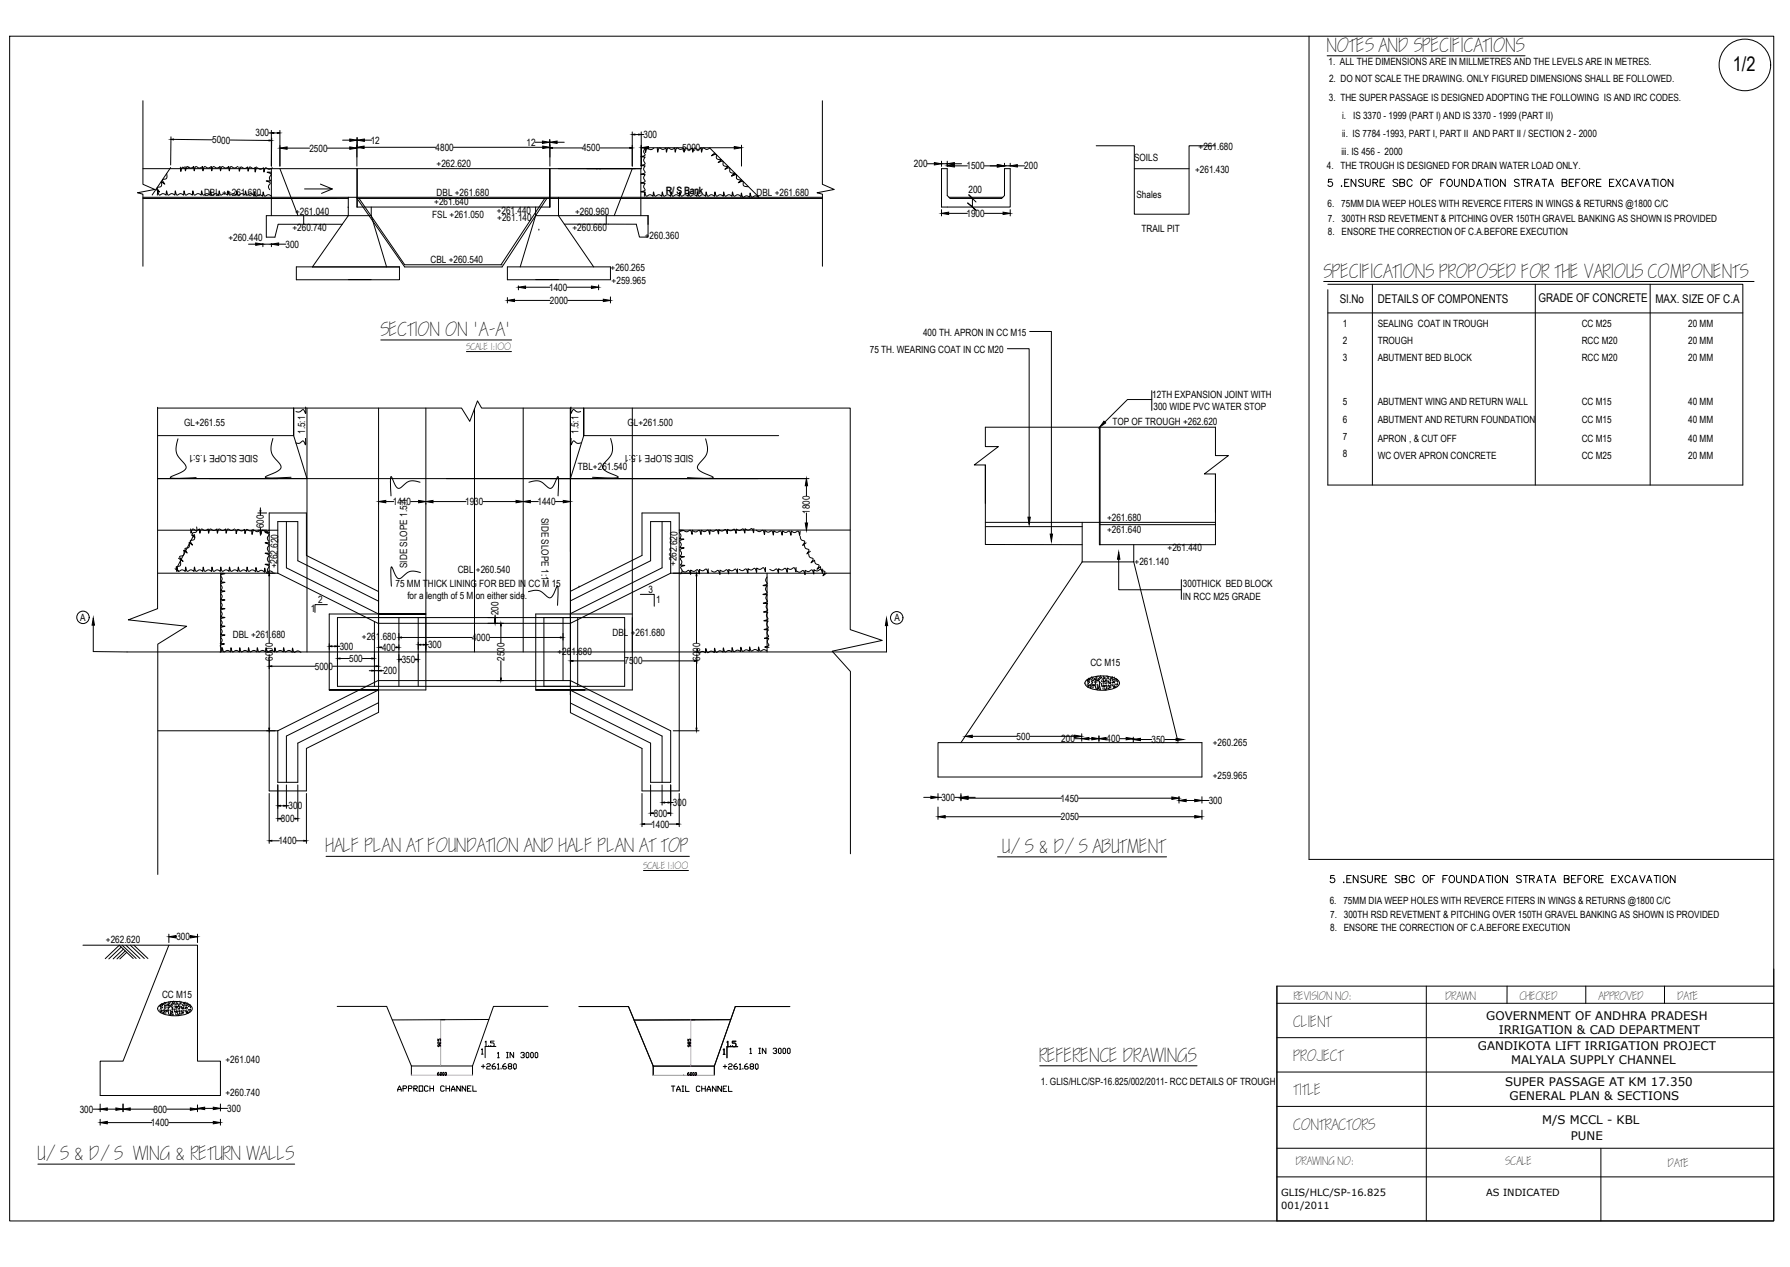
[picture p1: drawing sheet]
<svg xmlns="http://www.w3.org/2000/svg" width="1189mm" height="841mm" viewBox="0 0 1189 841" stroke-linecap="round" stroke-linejoin="round" font-family="sans-serif">
<!-- layer: MAIN -->
<g fill="none" stroke="#000" stroke-width=".66">
<path d="M869 24v546h309M881 37h132M95 67v55l8 4-12 2 4 1v48M546 67v55l8 4-11 2 3 1v48M186 97v13M191 98h15M217 98h15M228 93h4M237 91v19M237 93h.1M237 91v6M242 98h47"/>
<path d="M242 93h5M301 98h59M355 94h5M365 93v4M365 94h.1M365 93v17M367 98h20M370 94h5M398 98h20M420 96v14M426 97v15h-36M426 96v14"/>
<path d="M431 98h22M465 98h23M492 96v14M95 112h142v25h128v-25h61M180 112v31M186 112l12 31M397 112h-1M399 112h-1M420 112l-12 31M426 112v31M616 109h5M625 112h4v18l2 2h34l2-2v-18h4v25h-46z"/>
<path d="M625 107v3M625 109h4M629 107v3M634 109h5M634 110h9M654 110h8M667 108v2M667 110h4M671 108v2M676 110h4M95 131h142M95 132h136"/>
<path d="M231 137v1M231 131v12l-24 34M237 131l32 46h64l30-45M237 131h128M237 137v-25h128v25M237 132h128M238 132l31 44h64M247 137v6M356 137v6M362 132l-29 44M365 131h181M365 132h181"/>
<path d="M371 131v12l23 34M625 139v4M630 131h36M648 134l-5-5 3 3v5l2 3-5-5 3 2M671 139v4M202 143v6M247 143h-70v14h6l2-8h42M247 143l10 34M356 143h74v14h-5l-2-8h-48M356 143h.1M356 143l-11 34M358 153h.1"/>
<path d="M403 143v6M630 142h13M654 142h12M165 162h5M175 162v2M175 162h5M180 162v2M185 162h5M197 177h68v9h-68zM337 177h68v9h-68zM231 186h16M337 198v3"/>
<path d="M342 199h23M344 190v2M349 191h16M356 186h15M377 191h16M377 199h24M398 189v3M405 197v4M879 187h286M882 189h276v133h-276v-130M911 189v133M1020 189v133"/>
<path d="M1096 189v133M882 208h276M253 226h87M310 233h30M669 231h15v112M684 220h14v135M765 259v13M105 271h202l5 9 5-14 3 5h245v147l21 7-33 7 12 14v121M105 270v134l-20 7 39 5-19 12v152M203 270v4l-1-2h-1a3 3 0 0 1-4 1M204 271v162M251 271v202l-47 24v28h-25v-40"/>
<path d="M283 271v162M315 271v162M347 271v162M379 271v95M379 270v4l1-2h1a4 4 0 0 0 5 1M420 271v162M765 265h-16l-15 15M105 289h90v-18v18l9 29M118 291a13 13 0 0 0 4 17 3 3 0 0 1 1 3 3 3 0 0 1-3 2l-7 4a50 50 0 0 0 17 0M181 291a13 13 0 0 0 4 16 3 3 0 0 1 2 3 3 3 0 0 1-3 3l-8 4a50 50 0 0 0 17 0M203 291v4l-1-2h-1a3 3 0 0 1-5 1M379 291v4l2-2a3 3 0 0 0 5 1"/>
<path d="M388 289v-18v18M388 289h129M388 289l-9 29M406 291a13 13 0 0 1-5 16 3 3 0 0 0-1 3 3 3 0 0 0 3 3l8 4a50 50 0 0 1-17 0M469 291a13 13 0 0 1-5 17 3 3 0 0 0-1 3 3 3 0 0 0 3 2l8 4a50 50 0 0 1-17 0M105 318h432M654 309v25M807 315v25M251 335h.1M256 333h6M273 333h5M279 320a9 9 0 0 0-9 0v1a7 7 0 0 1-6 3l-1-2-3-6-1 3 1 10"/>
<path d="M283 335h.1M288 333h22M321 333h22M351 320a9 9 0 0 1 8 0l2 1a7 7 0 0 0 5 3l2-2 3-6v2v11M352 333h6M369 333h5M536 322v7M105 352h80M190 346v31l61 31M440 346v31l-61 30v3h-128M536 340v7M654 347h153"/>
<path d="M654 350h65M719 347v26M731 348h76M719 362l-65-1v-52h-7l16-13h-9v-12h76v78h77v-47h-7l16-13h-9v-18h-76v78h-1M719 373l-81 120h-15v23h175v-23h-160M743 371v20h42M753 362v11h-34M753 373l30 120M105 380h80M179 380v-39h25v28l47 24M185 380v-34h13v26l53 27M185 380l66 34"/>
<path d="M279 380a9 9 0 0 0-8 0h-1a7 7 0 0 1-6 4l-1-2-3-6v3v10M351 393a10 10 0 0 1 8 0h1a7 7 0 0 0 6 4l1-2 3-6v13M379 393l47-24v-28h25v184h-25v-28l-47-24v-59M379 399l53-27v-26h13v34l-66 34M385 389v1M447 380h17M463 382v45M785 385v13M62 415v18h22h505v-18M251 414h128M379 433v-162v162M463 439v44"/>
<path d="M251 452l-66 33M251 456h128v-4l66 33v34h-13v-26l-53-26M251 458l-61 31v30M251 452h128M379 458l61 31v30M721 452a20 20 0 0 1 22 0 3 3 0 0 1-3 5 20 20 0 0 1-19-2v-2zM722 452h.1M722 455h.1M722 453h.1M723 451h.1M723 456h.1M723 454h.1"/>
<path d="M723 452h.1M723 455h.1M723 451l1-1zM724 453h.1M724 452h.1M724 455h.1M724 457h.1M724 456h.1M724 451h.1M725 454h.1M725 453h.1M725 450h.1"/>
<path d="M725 451h.1M725 456h.1M725 457h.1M725 455h.1M725 452h.1M726 450h.1M726 453h.1M726 455h.1M726 457h.1M726 451h.1M727 455h.1M727 453h.1"/>
<path d="M727 451h.1M728 451h.1M728 453h.1M728 456h.1M728 454h.1M728 457h.1M728 455h.1M728 452h.1M728 450h.1M728 458h.1M729 453h.1M729 450h.1"/>
<path d="M729 455h.1M729 451l-1 1zM729 458h.1M729 456h.1M729 449h.1M730 452h.1M729 457h.1M730 451h.1M730 458h.1M730 453h.1M730 456h.1M730 455h.1"/>
<path d="M731 453h.1M730 454h.1M730 450h.1M731 450h.1M731 457h.1M731 458h.1M731 449h.1M732 450h.1M731 454h.1M732 452h.1M732 454h.1M732 455h.1"/>
<path d="M732 456h.1M732 451h.1M733 457h.1M733 456h.1M733 453h.1M733 454h.1M733 452h.1M733 451h.1M733 449h.1M733 455h.1M733 458h.1M733 450h.1"/>
<path d="M734 452h.1M734 451h.1M734 455h.1M734 457h.1M734 450h.1M734 458l1-1zM734 456h.1M735 451h.1M734 454h.1M735 452h.1M735 457h.1M735 455h.1"/>
<path d="M735 454h.1M735 453h.1M735 449h.1M735 456h.1M736 450h.1M736 457h.1M736 452h.1M736 451h.1M736 456h.1M736 455h.1M736 454h.1M737 457h.1"/>
<path d="M737 456h.1M737 453h.1M737 451h.1M737 455h.1M738 454h.1M738 452h.1M738 450h.1M738 453h.1M738 456h.1M738 455h.1M739 450h.1M739 451h.1"/>
<path d="M739 452h.1M739 455h.1M739 453h.1M739 456h.1M740 453h.1M740 451h.1M740 457h.1M740 456h.1M740 455h.1M740 452h.1M740 450h.1M741 451h.1"/>
<path d="M741 456h.1M741 455h.1M741 452h.1M742 455h.1M742 456h.1M742 454h.1M742 452h.1M742 453h.1M251 466l-53 27v26h-13v-34M105 485h80M447 485h17M646 489h29"/>
<path d="M684 489h30M714 490h4M718 487v2M718 489v3M723 490h2M730 489v3M735 490h.1M744 490h4M753 489v4M757 491h8M774 491h7M614 529h4"/>
<path d="M623 527v4M623 536v8M623 529h2M634 529h4M638 527v5M643 529h5M643 530h62M716 530h62M783 529v4M788 531h6M798 529v4M798 538v6"/>
<path d="M798 531h5M628 542h77M717 542h77M217 568h241M427 578h30M663 569h112M55 627h57M81 629l-9 8M81 627l9 9M82 630l-7 7M83 631l-5 6M84 627l9 9"/>
<path d="M84 632l-4 5M87 627l9 9M88 636l-9-9-9 9M89 627l9 9M112 627h19v77h15v23h-79v-23h15zM112 620v6M117 622h.1M126 622h.1M131 620v6M947 655v155M1001 655v11M1053 655v11"/>
<path d="M1106 655v11M1178 643v167h-330v-155h330M106 668a20 20 0 0 1 21 0 3 3 0 0 1-3 5 20 20 0 0 1-19-2v-1zM106 668h.1M106 671h.1M107 669h.1M107 672h.1M107 670h.1M107 667h.1M107 668h.1M107 671h.1M107 667h1z"/>
<path d="M108 669h.1M108 668h.1M108 672h1zM108 671h.1M108 673h.1M109 667h.1M109 670h.1M109 669h.1M109 666h.1M109 668h.1M109 672h.1M109 673h.1"/>
<path d="M109 671h.1M110 670h.1M110 668h.1M110 671h.1M110 667h.1M110 669h.1M110 666h.1M110 673h.1M111 671h.1M111 669h.1M111 667h.1M112 667h.1"/>
<path d="M112 669h.1M112 672h.1M112 670h.1M112 673h.1M112 671h.1M112 668h.1M112 666h.1M112 674h.1M113 668v-1zM113 669h.1M113 666h.1M113 671h.1"/>
<path d="M113 674h.1M113 672h.1M113 673h1zM114 673h.1M113 665h.1M114 667h.1M114 668h.1M114 671h.1M114 674h.1M114 669h.1M114 672h.1M115 669h.1"/>
<path d="M114 670h.1M115 666h.1M115 667h.1M115 673h.1M115 674h.1M115 665h.1M116 666h.1M116 670h.1M116 669h.1M116 672h.1M116 667h.1M117 673h.1"/>
<path d="M117 672h.1M117 669h.1M117 670h.1M117 667h.1M117 668h.1M117 666h.1M118 671h.1M117 674h.1M118 666h.1M118 669v-1zM118 667h.1M118 672h.1"/>
<path d="M118 673h.1M118 674h1zM119 668h.1M118 670h.1M119 667h.1M119 673h.1M119 672h.1M119 671h.1M119 670h.1M119 669h.1M119 665h.1M120 666h.1"/>
<path d="M120 673h.1M120 668h.1M120 667h.1M120 672h.1M120 671h.1M120 670h.1M121 673h.1M121 672h.1M121 669h.1M122 669h.1M121 667h.1M122 673h.1"/>
<path d="M122 671h.1M122 670h.1M122 668h.1M122 666h.1M122 672h.1M123 666h.1M123 669h.1M123 667h.1M123 668h.1M123 671h.1M123 672h.1M124 668h.1"/>
<path d="M124 673h.1M124 669h.1M124 672h.1M124 671h.1M124 666h.1M125 667h.1M125 672h.1M125 671h.1M126 668h.1M126 667h.1M126 671h.1M126 672h.1"/>
<path d="M126 669h.1M127 671h.1M127 669h.1M848 666h330M848 689h330M691 707h104M848 712h330M62 736h5M67 733v5M71 736h6M82 733v5M87 736h15"/>
<path d="M111 736h15M131 734v4M136 736h6M146 733v4M146 736h5M848 734h330M67 743v4M71 745h30M112 745h30M146 743v4M25 773h171M848 762h330"/>
<path d="M1063 762v48M848 781h330"/>
<circle cx="1159" cy="43" r="17"/>
<circle cx="55" cy="410" r="4"/>
<circle cx="596" cy="410" r="4"/>
</g>
<g fill="#000" stroke="#000" stroke-width=".66">
<path d="M186 98h5v1zM232 98h5l-5 1zM232 92l5 1-5 1zM237 98l5-1v2zM237 93l5-1v2zM360 94h5l-5 1zM360 97l5 1-5 1zM365 98h2zM365 94h5v1zM418 98h2h-2zM426 98l5-1v2zM488 97l4 1-4 1z"/>
<path d="M621 108l4 1-4 1zM629 109l5-1v2zM629 110l5-1v2zM662 109l5 1-5 1zM671 110l5-1v2zM625 142l5-1v1zM666 141l5 1h-5zM170 161l5 1-5 1zM180 162l5-1v2zM337 199h5v1zM344 191l5-1v1zM393 190l5 1h-5z"/>
<path d="M401 199h4l-4 1zM733 280l1 1-4 3zM251 333l5-1v2zM278 332l5 1-5 1zM283 333l5-1v2zM343 332l4 1-4 1zM347 333l5-1v2zM374 332l5 1-5 1zM536 318v4h-1zM535 347h1v5zM683 343h1v5zM697 355h2l-1 4z"/>
<path d="M743 366l1 5h-2zM463 380v2h-1zM62 410l1 5h-2zM589 410l1 5h-2zM462 483h1v2zM641 489l5-1v2zM714 488l4 1-4 1zM718 490h5v1zM725 490h5l-5 1zM730 490h5v1zM748 490h5l-5 1zM753 491l4-1v2z"/>
<path d="M781 490l5 1-5 1zM618 529h5l-5 1zM638 529h5v1zM638 530l5-1v2zM778 529l5 1-5 1zM783 531h5v1zM794 531h4l-4 1zM623 542l5-1v2zM794 541l4 1-4 1zM112 622l5-1v2zM126 621l5 1-5 1zM67 736l4-1v2z"/>
<path d="M77 735l5 1-5 1zM82 736l5-1v2zM126 735l5 1-5 1zM131 736l5-1v2zM142 735l4 1-4 1zM67 745l4-1v2zM142 744l4 1-4 1z"/>
</g>
<!-- layer: canal -->
<g fill="none" stroke="#000" stroke-width=".66">
<path d="M6 24h1172v786h-1172zM114 91l-1 19M115 93h26M153 93h26M178 88h2M180 87v23v-18M182 88h2M186 87v23M420 88v22M422 89h2M426 88v22M426 89h2"/>
<path d="M728 97h25v45h37v-45h17M753 112h37M213 122l8 3h-19M221 125l-7 3M207 177h58M173 337v2M171 341h6M171 352h6M173 341v1M173 351v1M173 354v1M451 352h114"/>
<path d="M147 380v53M177 380h6M179 382v45M425 395h10v7M445 380h120M509 380v53M217 401h-8v6M249 413v43M251 408h32h-64v50M265 410v46M278 410v46M324 414h10"/>
<path d="M324 410h7M329 408v2M329 412h.1M333 415v12M361 410h54v46h-54zM374 410v42M384 410v46M420 410v48h-64h33M420 408h-64v50M179 434v49M220 429h2M224 429h2"/>
<path d="M226 437h6M241 437h6M251 428v3M251 434v10M253 430h1M263 430h.1M267 423h47M267 438h.1M276 438h.1M279 428h2M283 428h2M325 423h47"/>
<path d="M333 439v11M379 434v6M381 439h34M427 439h34M463 434v6M181 442h28M221 442h29M245 445h2M249 445h2M251 456h-27v-46h59v48h-64h32M253 445h2M330 452h4"/>
<path d="M177 485h6M179 527v33M185 521v24M186 535h2M190 521v16M190 535h2M198 521v24M204 527v33M426 527v22M432 521v21M434 540h.1M440 521v13"/>
<path d="M441 533h3M443 540h1M445 521v21M445 533h2M451 527v22M181 558h5M186 543h1M195 543h1M197 558h5M428 547h5M444 547h5"/>
</g>
<g fill="#000" stroke="#000" stroke-width=".66">
<path d="M114 93l1-1v1zM179 93h1l-1 1zM180 88h2v1zM184 88h2l-2 1zM420 89h2v1zM424 89h2l-2 1zM173 339v2zM173 352v2zM179 380v2h-1zM329 412v2zM329 410v2zM333 414v1h-1z"/>
<path d="M219 429h1zM222 429h2h-2zM224 437h2zM247 437h2h-2zM251 430l2-1v1zM263 429l2 1h-2zM265 423h2zM265 438l2-1v1zM276 437l2 1h-2zM278 428h1zM281 428h2h-2zM372 423h2h-2z"/>
<path d="M379 439l2-1v1zM461 438l2 1h-2zM179 442h2zM247 445h2h-2zM250 442h1h-1zM251 445h2zM332 450h1v2zM178 483h1v2zM185 535h1zM188 535h2h-2zM432 540h2zM440 533l1-1v1z"/>
<path d="M444 532l1 1h-1zM444 540h1h-1zM179 558h2zM185 543h1v1zM196 543h2l-2 1zM202 558h2h-2zM426 547h2zM449 547h2h-2z"/>
</g>
<!-- layer: 0 -->
<g fill="none" stroke="#000" stroke-width=".66">
<path d="M434 98a3 3 0 0 1-4 0l-1 3-1-3a4 4 0 0 0 0 5l-2 1h2a3 3 0 0 0 0 5l-2 1h2a3 3 0 0 0 0 5l-2 1h2a3 3 0 0 0 0 5h-2l2 1a3 3 0 0 0 0 4l-2 1 2 1M437 98v3l1-3h1a2.4 2.4 0 0 0 3 0l1 3v-3h1a2.4 2.4 0 0 0 4 0v3l1-3h1a2.4 2.4 0 0 0 4 0v3l1-3h1a2.4 2.4 0 0 0 4 0v3l1-3h1a2.4 2.4 0 0 0 4 0v3l1-3h1a2.4 2.4 0 0 0 3 0M471 98l33 33M111 115a2.6 2.6 0 0 1 0 3 2.6 2.6 0 0 1-3 1l1 3-2-2a2.6 2.6 0 0 1 0 3 2.6 2.6 0 0 1-3 2l2 2-2-1M113 111l-12 18M120 111v3l1-3h1a2.4 2.4 0 0 0 4 0M123 111v2l1-2h1a2.4 2.4 0 0 0 4 0v2l1-2h1a2.4 2.4 0 0 0 4 0v2l1-2h1a2.4 2.4 0 0 0 3 0l1 2v-2h1a2.4 2.4 0 0 0 4 0v2l1-2h1a2.4 2.4 0 0 0 4 0v2l1-2h1a2.4 2.4 0 0 0 4 0M159 111v3l1-3h1a2.4 2.4 0 0 0 4 0v3l1-3h1a2.4 2.4 0 0 0 3 0M169 111l1 3v-2h1a2.4 2.4 0 0 0 4-1v3l1-2h1a2.4 2.4 0 0 0 4-1M180 114h-3l3 1v1a2.4 2.4 0 0 0 0 4h-3l2 1v1a2.5 2.5 0 0 0 0 4M475 102l-2 1h1a1.2 1.2 0 0 1 1-1 1.2 1.2 0 0 1 1 1 2.2 2.2 0 0 0 1 3 2.2 2.2 0 0 0 2 0l-2 2 1-1a1.2 1.2 0 0 1 1 0 1.2 1.2 0 0 1 1 1 2.3 2.3 0 0 0 1 2 2.3 2.3 0 0 0 3 1l-3 1h1a1.2 1.2 0 0 1 2-1 1.2 1.2 0 0 1 1 1 2.3 2.3 0 0 0 0 3 2.3 2.3 0 0 0 3 0l-2 2 3-1v2M488 115l-2 2 1-1a1.2 1.2 0 0 1 1 0 1.2 1.2 0 0 1 1 1 2.3 2.3 0 0 0 1 2 2.3 2.3 0 0 0 3 0l-3 2h1a1.2 1.2 0 0 1 2-1 1.2 1.2 0 0 1 1 1 2.3 2.3 0 0 0 0 3 2.3 2.3 0 0 0 3 0"/>
<path d="M104 130l1-3 1 2h1a2.4 2.4 0 0 1 3 1l1-3v2h1a2.4 2.4 0 0 1 4 1v-3l1 2h1a2.4 2.4 0 0 1 4 1v-3l1 2h1a2.4 2.4 0 0 1 4 1v-3l1 2h1a2.4 2.4 0 0 1 4 1v-3l1 2h1a2.4 2.4 0 0 1 3 1l1-3 1 2a2.4 2.4 0 0 1 4 1l1-3v2h1a2.4 2.4 0 0 1 4 1v-3l1 2h1a2.4 2.4 0 0 1 4 1v-3l1 2h1a2.4 2.4 0 0 1 4 1v-3l1 2h1a2.4 2.4 0 0 1 4 1M169 130v-3l1 3h1a2.4 2.4 0 0 1 4 0v-3l1 3h1a2.4 2.4 0 0 1 3 0M428 130v-3l1 3h1a2.4 2.4 0 0 1 4 0v-3l1 3h1a2.4 2.4 0 0 1 4 0v-3l1 3h1a2.4 2.4 0 0 1 3 0l1-3v3h1a2.4 2.4 0 0 1 4 0l1-3v3h1a2.4 2.4 0 0 1 4 0v-3l1 3h1a2.4 2.4 0 0 1 4 0v-3l1 3h1a2.4 2.4 0 0 1 4 0v-3l1 3h1a2.4 2.4 0 0 1 4 0v-3l1 3h1a2.4 2.4 0 0 1 3 0l1-3v3h1a2.4 2.4 0 0 1 4 0l1-3v3h1a2.4 2.4 0 0 1 4 0M492 131v-3l1 3h1a2.5 2.5 0 0 1 4 0v-3l1 3h1a2.5 2.5 0 0 1 4 0M127 351v3l1-3h1a2.4 2.4 0 0 0 3 0l1 3v-3h1a2.4 2.4 0 0 0 4 0l1 3v-3h1a2.4 2.4 0 0 0 4 0v3l1-3h1a2.4 2.4 0 0 0 4 0v3l1-3h1a2.4 2.4 0 0 0 4 0M128 356l-11 21M129 355a2.6 2.6 0 0 1 0 3 2.6 2.6 0 0 1-3 1l2 3-2-2a2.7 2.7 0 0 1 0 3 2.7 2.7 0 0 1-3 1l1 3-2-2a2.7 2.7 0 0 1 0 3 2.7 2.7 0 0 1-3 1l3 4-3-2M131 350a2.7 2.7 0 0 1 0 3 2.7 2.7 0 0 1-3 1l1 3-2-2M157 351v3l1-2h1a2.4 2.4 0 0 0 3-1l1 3 1-2a2.4 2.4 0 0 0 4-1M167 352v3l1-3h1a2.4 2.4 0 0 0 4 0v3l1-3h1a2.4 2.4 0 0 0 4 0M179 353h-3l3 1v1a2.5 2.5 0 0 0-1 4M451 352h3l-3 1v1a2.5 2.5 0 0 1 0 4h3l-2 1v1a2.5 2.5 0 0 1 0 4h2l-2 1v1a2.5 2.5 0 0 1 0 3l3 1h-3v1a2.4 2.4 0 0 1 0 4h3l-3 1v1a2.5 2.5 0 0 1 0 4"/>
<path d="M460 352v3l-1-3h-1a2.5 2.5 0 0 1-4 0M501 351l-1 3v-3h-1a2.5 2.5 0 0 1-4 0v3l-1-3h-1a2.5 2.5 0 0 1-4 0v3l-1-2-1-1a2.5 2.5 0 0 1-4 0v3l-1-2h-1a2.5 2.5 0 0 1-4 0v2l-1-2h-1a2.5 2.5 0 0 1-3 0l-1 3v-3h-1a2.5 2.5 0 0 1-4 0v3l-1-3h-1a2.5 2.5 0 0 1-4 0M502 352a3 3 0 0 0 5 0l1 3v-3M508 352a3 3 0 0 0 5 0l1 3v-3a3 3 0 0 0 5 0v3l1-3a3 3 0 0 0 4 1l1 2 1-3a3 3 0 0 0 4 1l1 2v-2M531 356a3 3 0 0 0 3 3l-1 3 2-2M117 379l1-3v3h1a2.4 2.4 0 0 1 4 0v-3l1 3h1a2.4 2.4 0 0 1 4 0v-3l1 3h1a2.4 2.4 0 0 1 4 0v-3l1 3h1a2.4 2.4 0 0 1 4 0v-3l1 3h1a2.4 2.4 0 0 1 3 0l1-3v3h1a2.4 2.4 0 0 1 4 0v-3l1 3h1a2.4 2.4 0 0 1 4 0v-3l1 3h1a2.4 2.4 0 0 1 4 0v-3l1 3h1a2.4 2.4 0 0 1 4 0M120 372a2.6 2.6 0 0 1 0 3 2.6 2.6 0 0 1-3 1l2 3-3-2M170 380v-3l1 2h1a2.4 2.4 0 0 1 4 1M179 360h-3l3 1v1a2.5 2.5 0 0 0-1 4M179 367h-3l3 1v1a2.5 2.5 0 0 0-1 4M179 375h-3l3 1v1a2.5 2.5 0 0 0-1 3M470 378v2l-1-2h-1a2.4 2.4 0 0 1-3 0l-1 3v-3h-1a2.5 2.5 0 0 1-4 0v3l-1-2h-1a2.5 2.5 0 0 1-4 0"/>
<path d="M490 378v2l-1-2h-1a2.5 2.5 0 0 1-4 0v3l-1-3h-1a2.5 2.5 0 0 1-4 0v3l-1-2h-1a2.5 2.5 0 0 1-4 0M508 377v3l-1-3h-1a2.4 2.4 0 0 1-3 0v3l-1-3h-1a2.4 2.4 0 0 1-4 1v2l-1-2h-1a2.4 2.4 0 0 1-4 0M529 377v3l-1-3h-1a2.4 2.4 0 0 1-4 0v3l-1-3h-1a2.4 2.4 0 0 1-4 1v2l-1-2h-1a2.4 2.4 0 0 1-4 0M534 362a3 3 0 0 0 3 3l-1 3 2-2M537 368a3 3 0 0 0 3 3l-1 3 2-2a3 3 0 0 0 3 3l-1 3 2-2a3 3 0 0 0 3 4l-1 2 2-2M546 378v3l-1-3h-1a2.4 2.4 0 0 1-3 0l-1 3v-2l-1-1a2.4 2.4 0 0 1-4 1v2l-1-2h-1a2.4 2.4 0 0 1-4 0M147 380l2 1-2 1v1a2.4 2.4 0 0 1 0 3l2 1h-2v1a2.4 2.4 0 0 1 0 4h2l-2 1v1a2.4 2.4 0 0 1 0 4h2l-2 1v1a2.4 2.4 0 0 1 0 4h2l-2 1v1a2.4 2.4 0 0 1 0 4h2l-2 1v1a2.4 2.4 0 0 1 0 3l2 1h-2v1a2.4 2.4 0 0 1 0 4l2 1h-2v1a2.4 2.4 0 0 1 0 4M176 380v-3l1 3h1a2.4 2.4 0 0 1 3 0M509 389a3 3 0 0 0 0 5l-2 1h3a3 3 0 0 0 0 4l-3 1 3 1a3 3 0 0 0 0 4l-3 1h3a3 3 0 0 0 0 5l-3 1h3a3 3 0 0 0 0 5l-3 1h3a3 3 0 0 0 0 5l-2 1h3a3 3 0 0 0 0 4l-3 1 3 1M509 383a3 3 0 0 0 0 5l-2 1h3M146 427h3l-2 1-1 1a2.4 2.4 0 0 1 0 4M147 433l1-3v2l1 1a2.4 2.4 0 0 1 4 0v-3l1 2 1 1a2.4 2.4 0 0 1 4 0v-3l1 2 1 1a2.4 2.4 0 0 1 4 0v-3l1 2 1 1a2.4 2.4 0 0 1 4 0v-3l1 2 1 1a2.4 2.4 0 0 1 3 0l1-3 1 2v1a2.4 2.4 0 0 1 4 0l1-3v2l1 1a2.4 2.4 0 0 1 4 0v-3l1 2 1 1a2.4 2.4 0 0 1 4 0"/>
<path d="M194 433v-3l1 3h1a2.4 2.4 0 0 1 4 0M504 432a3 3 0 0 0-5 0l-1-3v3a3 3 0 0 0-5 0l-1-2v2a3 3 0 0 0-5 1l-1-3v3a3 3 0 0 0-4 0l-2-3v3a3 3 0 0 0-4 0l-1-3-1 3a3 3 0 0 0-4 0l-1-3v3a3 3 0 0 0-5 0l-1-2v3M509 432a3 3 0 0 0-4 0l-1-3v3M320 697v-1v4M320 700h1M480 697l1-1v4M480 700h2"/>
</g>
<!-- layer: BASIC -->
<g fill="none" stroke="#000" stroke-width=".66">
<path d="M224 668h33l16 40M293 677h3M325 677h-64M364 668h-36l-14 40h-41M385 668h32l17 40M459 677h3M485 677h-64M525 668h-37l-14 40h-40M291 690v1l1-1h1l-1 1M292 693v1h-1v-1h1l1 1M293 692v1h-1l-1-1v1M329 695h-7v7"/>
<path d="M457 690v1l1-1h1l-1 1M458 694l-1 1v-1h1l1 1M458 692h1l-1 1-1-1v1h1M490 695h-7v7M273 708v6M291 712v1h1h-1M293 708h.1M293 712v2l-1-1zM294 712h1v2l-1-1zM296 712h1l-1 2v-1zM314 708v6M434 708v6"/>
<path d="M454 714h.1M458 712l-1 1 1 1v-1h-1M459 712v2v-1zM459 708h.1M460 712h1v2l-1-1zM462 712h1l-1 2v-1zM474 708v6"/>
</g>
<path d="M293 677v31M459 677v31M273 714h41M434 714h40" fill="none" stroke="#f0f" stroke-width=".66"/>
<!-- layer: 0 -->
<path d="M293 677h.1M459 677h.1M273 714h.1M293 708h.1M314 714h.1M434 714h.1M459 708h.1M474 714h.1" fill="none" stroke="#f0f" stroke-width=".66"/>
<text font-size="13.3" x="1151" y="47">1/2</text>
<g font-size="11.8">
<text x="881" y="34">NOTES AND SPECIFICATIONS</text>
<text x="879" y="184">SPECIFICATIONS PROPOSED FOR THE VARIOUS COMPONENTS</text>
<text x="253" y="223">SECTION ON 'A-A'</text>
<text x="217" y="566">HALF PLAN AT FOUNDATION AND HALF PLAN AT TOP</text>
<text x="666" y="566">U/S &amp; D/S ABUTMENT</text>
<text x="691" y="705">REFERENCE DRAWINGS</text>
<text x="25" y="770">U/S &amp; D/S WING &amp; RETURN WALLS</text>
</g>
<g font-size="9.5">
<text x="859" y="681">CLIENT</text>
<text x="859" y="704">PROJECT</text>
<text x="859" y="727">TITLE</text>
<text x="859" y="750">CONTRACTORS</text>
</g>
<g font-size="8.4">
<text x="881" y="125">5 .ENSURE SBC OF FOUNDATION STRATA BEFORE EXCAVATION</text>
<text x="883" y="587">5 .ENSURE SBC OF FOUNDATION STRATA BEFORE EXCAVATION</text>
</g>
<g font-size="8">
<text x="890" y="201">Sl.No</text>
<text x="915" y="201">DETAILS OF COMPONENTS</text>
<text x="1022" y="201">GRADE OF CONCRETE</text>
<text x="1099" y="201">MAX. SIZE OF C.A</text>
</g>
<g font-size="7.8">
<text x="987" y="677">GOVERNMENT OF ANDHRA PRADESH</text>
<text x="995" y="686">IRRIGATION &amp; CAD DEPARTMENT</text>
<text x="982" y="697">GANDIKOTA LIFT IRRIGATION PROJECT</text>
<text x="1004" y="706">MALYALA SUPPLY CHANNEL</text>
<text x="1000" y="721">SUPER PASSAGE AT KM 17.350</text>
<text x="1003" y="730">GENERAL PLAN &amp; SECTIONS</text>
<text x="1024" y="746">M/S MCCL - KBL</text>
<text x="1043" y="757">PUNE</text>
</g>
<text font-size="7.5" x="321" y="696">1.5</text>
<g font-size="7.1">
<text x="859" y="664">REVISION NO:</text>
<text x="960" y="664">DRAWN</text>
<text x="1010" y="664">CHECKED</text>
<text x="1062" y="664">APPROVED</text>
<text x="1114" y="664">DATE</text>
<text x="482" y="696">1.5</text>
<text x="497" y="701">1 IN 3000</text>
<text x="329" y="703">1 IN 3000</text>
<text x="319" y="711">+261.680</text>
<text x="479" y="711">+261.680</text>
<text x="263" y="726">APPROCH CHANNEL</text>
<text x="445" y="726">TAIL CHANNEL</text>
<text x="861" y="773">DRAWING NO:</text>
<text x="1000" y="773">SCALE</text>
<text x="1108" y="775">DATE</text>
</g>
<g font-size="6.6">
<text x="882" y="43">1. ALL THE DIMENSIONS ARE IN MILLMETRES AND THE LEVELS ARE IN METRES.</text>
<text x="883" y="55">2. DO NOT SCALE THE DRAWING. ONLY FIGURED DIMENSIONS SHALL BE FOLLOWED.</text>
<text x="883" y="67">3. THE SUPER PASSAGE IS DESIGNED ADOPTING THE FOLLOWING IS AND IRC CODES.</text>
<text x="891" y="79">i. IS 3370 - 1999 (PART I) AND IS 3370 - 1999 (PART II)</text>
<text x="141" y="95" transform="rotate(1 141 95)">5000</text>
<text x="170" y="91">300</text>
<text x="246" y="95">12</text>
<text x="427" y="92">300</text>
<text x="891" y="91">ii. IS 7784 -1993, PART I, PART II AND PART II / SECTION 2 - 2000</text>
<text x="206" y="101">2500</text>
<text x="289" y="100">4800</text>
<text x="350" y="97">12</text>
<text x="387" y="101">4500</text>
<text x="453" y="100">5000</text>
<text x="796" y="99">+261.680</text>
<text x="753" y="107">SOILS</text>
<text x="891" y="103">iii. IS 456 - 2000</text>
<text x="290" y="111">+262.620</text>
<text x="607" y="111">200</text>
<text x="642" y="112">1500</text>
<text x="680" y="112">200</text>
<text x="881" y="112">4. THE TROUGH IS DESIGNED FOR DRAIN WATER LOAD ONLY.</text>
<text x="794" y="115">+261.430</text>
<text x="136" y="130">DBL ++261.680</text>
<text x="290" y="130">DBL +261.680</text>
<text x="442" y="129">R/ S Bank</text>
<text x="502" y="130">DBL +261.680</text>
<text x="643" y="128">200</text>
<text x="755" y="131">Shales</text>
<text x="288" y="136">+261.640</text>
<text x="882" y="138">6. 75MM DIA WEEP HOLES WITH REVERCE FITERS IN WINGS &amp; RETURNS @1800 C/C</text>
<text x="196" y="143">+261.040</text>
<text x="330" y="142">+261.440</text>
<text x="382" y="143">+260.960</text>
<text x="642" y="144">1900</text>
<text x="287" y="145">FSL +261.050</text>
<text x="330" y="147">+261.140</text>
<text x="882" y="147">7. 300TH RSD REVETMENT &amp; PITCHING OVER 150TH GRAVEL BANKING AS SHOWN IS PROVIDED</text>
<text x="194" y="153">+260.740</text>
<text x="380" y="153">+260.660</text>
<text x="758" y="154">TRAIL PIT</text>
<text x="152" y="160">+260.440</text>
<text x="428" y="159">+260.360</text>
<text x="882" y="156">8. ENSORE THE CORRECTION OF C.A.BEFORE EXECUTION</text>
<text x="190" y="164">300</text>
<text x="286" y="175">CBL +260.540</text>
<text x="406" y="180">+260.265</text>
<text x="406" y="188">+259.965</text>
<text x="365" y="193">1400</text>
<text x="365" y="202">2000</text>
<text x="892" y="217">1</text>
<text x="915" y="217">SEALING COAT IN TROUGH</text>
<text x="1051" y="217">CC M25</text>
<text x="1121" y="217">20 MM</text>
<text x="613" y="223">400 TH. APRON IN CC M15</text>
<text x="892" y="228">2</text>
<text x="915" y="228">TROUGH</text>
<text x="1051" y="228">RCC M20</text>
<text x="1121" y="228">20 MM</text>
<text x="578" y="234">75 TH. WEARING COAT IN CC M20</text>
<text x="892" y="240">3</text>
<text x="915" y="239">ABUTMENT BED BLOCK</text>
<text x="1051" y="239">RCC M20</text>
<text x="1121" y="239">20 MM</text>
<text x="765" y="264">12TH EXPANSION JOINT WITH</text>
<text x="892" y="269">5</text>
<text x="915" y="269">ABUTMENT WING AND RETURN WALL</text>
<text x="1051" y="269">CC M15</text>
<text x="1121" y="269">40 MM</text>
<text x="766" y="272">300 WIDE PVC WATER STOP</text>
<text x="892" y="281">6</text>
<text x="915" y="280">ABUTMENT AND RETURN FOUNDATION</text>
<text x="1051" y="280">CC M15</text>
<text x="1121" y="281">40 MM</text>
<text x="122" y="283">GL+261.55</text>
<text x="417" y="283">GL+261.500</text>
<text x="739" y="282">TOP OF TROUGH +262.620</text>
<text x="203" y="288" transform="rotate(-90 203 288)">1.5:1</text>
<text x="384" y="288" transform="rotate(-90 384 288)">1.5:1</text>
<text x="892" y="292">7</text>
<text x="915" y="293">APRON , &amp; CUT OFF</text>
<text x="1051" y="293">CC M15</text>
<text x="1121" y="294">40 MM</text>
<text x="171" y="302" transform="rotate(180 171 302)">SIDE SLOPE 1.5:1</text>
<text x="461" y="302" transform="rotate(180 461 302)">SIDE SLOPE 1.5:1</text>
<text x="892" y="304">8</text>
<text x="915" y="305">WC OVER APRON CONCRETE</text>
<text x="1051" y="305">CC M25</text>
<text x="1121" y="305">20 MM</text>
<text x="384" y="312">TBL+261.540</text>
<text x="261" y="335">1440</text>
<text x="309" y="335">1930</text>
<text x="357" y="335">1440</text>
<text x="538" y="341" transform="rotate(-90 538 341)">1800</text>
<text x="360" y="344" transform="rotate(90 360 344)">SIDE SLOPE 1:1</text>
<text x="735" y="346">+261.680</text>
<text x="175" y="351" transform="rotate(-90 175 351)">600</text>
<text x="735" y="354">+261.640</text>
<text x="775" y="366">+261.440</text>
<text x="184" y="377" transform="rotate(-88 184 377)">+262.620</text>
<text x="270" y="377" transform="rotate(-90 270 377)">SIDE SLOPE 1.5:1</text>
<text x="449" y="376" transform="rotate(-88 449 376)">+262.620</text>
<text x="754" y="375">+261.140</text>
<text x="304" y="380">CBL +260.540</text>
<text x="263" y="389">75 MM THICK LINING FOR BED IN CC M 15</text>
<text x="786" y="390">300THICK BED BLOCK</text>
<text x="431" y="394">3</text>
<text x="211" y="401">2</text>
<text x="271" y="398">for a length of 5 M on either side.</text>
<text x="436" y="400">1</text>
<text x="786" y="398">IN RCC M25 GRADE</text>
<text x="206" y="406">1</text>
<text x="53" y="412">A</text>
<text x="331" y="408" transform="rotate(-90 331 408)">200</text>
<text x="594" y="412">A</text>
<text x="155" y="423">DBL +261.680</text>
<text x="240" y="425">+261.680</text>
<text x="313" y="426">4000</text>
<text x="407" y="422">DBL +261.680</text>
<text x="226" y="431">300</text>
<text x="284" y="430">300</text>
<text x="254" y="432">400</text>
<text x="370" y="435">+261.680</text>
<text x="181" y="439" transform="rotate(-90 181 439)">6000</text>
<text x="232" y="439">500</text>
<text x="267" y="440">350</text>
<text x="335" y="439" transform="rotate(-90 335 439)">2500</text>
<text x="415" y="441">7500</text>
<text x="465" y="439" transform="rotate(-90 465 439)">6000</text>
<text x="724" y="442">CC M15</text>
<text x="209" y="445">5000</text>
<text x="255" y="448">200</text>
<text x="675" y="491">500</text>
<text x="705" y="493">200</text>
<text x="735" y="493">400</text>
<text x="765" y="493">350</text>
<text x="806" y="495">+260.265</text>
<text x="806" y="517">+259.965</text>
<text x="625" y="532">300</text>
<text x="704" y="532">1450</text>
<text x="803" y="534">300</text>
<text x="192" y="537">300</text>
<text x="447" y="535">300</text>
<text x="187" y="546">800</text>
<text x="434" y="542">800</text>
<text x="705" y="545">2050</text>
<text x="433" y="549">1400</text>
<text x="185" y="560">1400</text>
<text x="883" y="600">6. 75MM DIA WEEP HOLES WITH REVERCE FITERS IN WINGS &amp; RETURNS @1800 C/C</text>
<text x="883" y="609">7. 300TH RSD REVETMENT &amp; PITCHING OVER 150TH GRAVEL BANKING AS SHOWN IS PROVIDED</text>
<text x="883" y="618">8. ENSORE THE CORRECTION OF C.A.BEFORE EXECUTION</text>
<text x="70" y="626">+262.620</text>
<text x="117" y="624">300</text>
<text x="108" y="662">CC M15</text>
<text x="150" y="706">+261.040</text>
<text x="691" y="721">1. GLIS/HLC/SP-16.825/002/2011- RCC DETAILS OF TROUGH</text>
<text x="150" y="728">+260.740</text>
<text x="53" y="739">300</text>
<text x="102" y="739">800</text>
<text x="151" y="738">300</text>
<text x="100" y="748">1400</text>
</g>
<g font-size="6.5">
<text x="851" y="794">GLIS/HLC/SP-16.825</text>
<text x="987" y="794">AS INDICATED</text>
<text x="851" y="803">001/2011</text>
</g>
<g font-size="5.9">
<text x="310" y="232">SCALE 1:100</text>
<text x="427" y="577">SCALE 1:100</text>
</g>
</svg>
